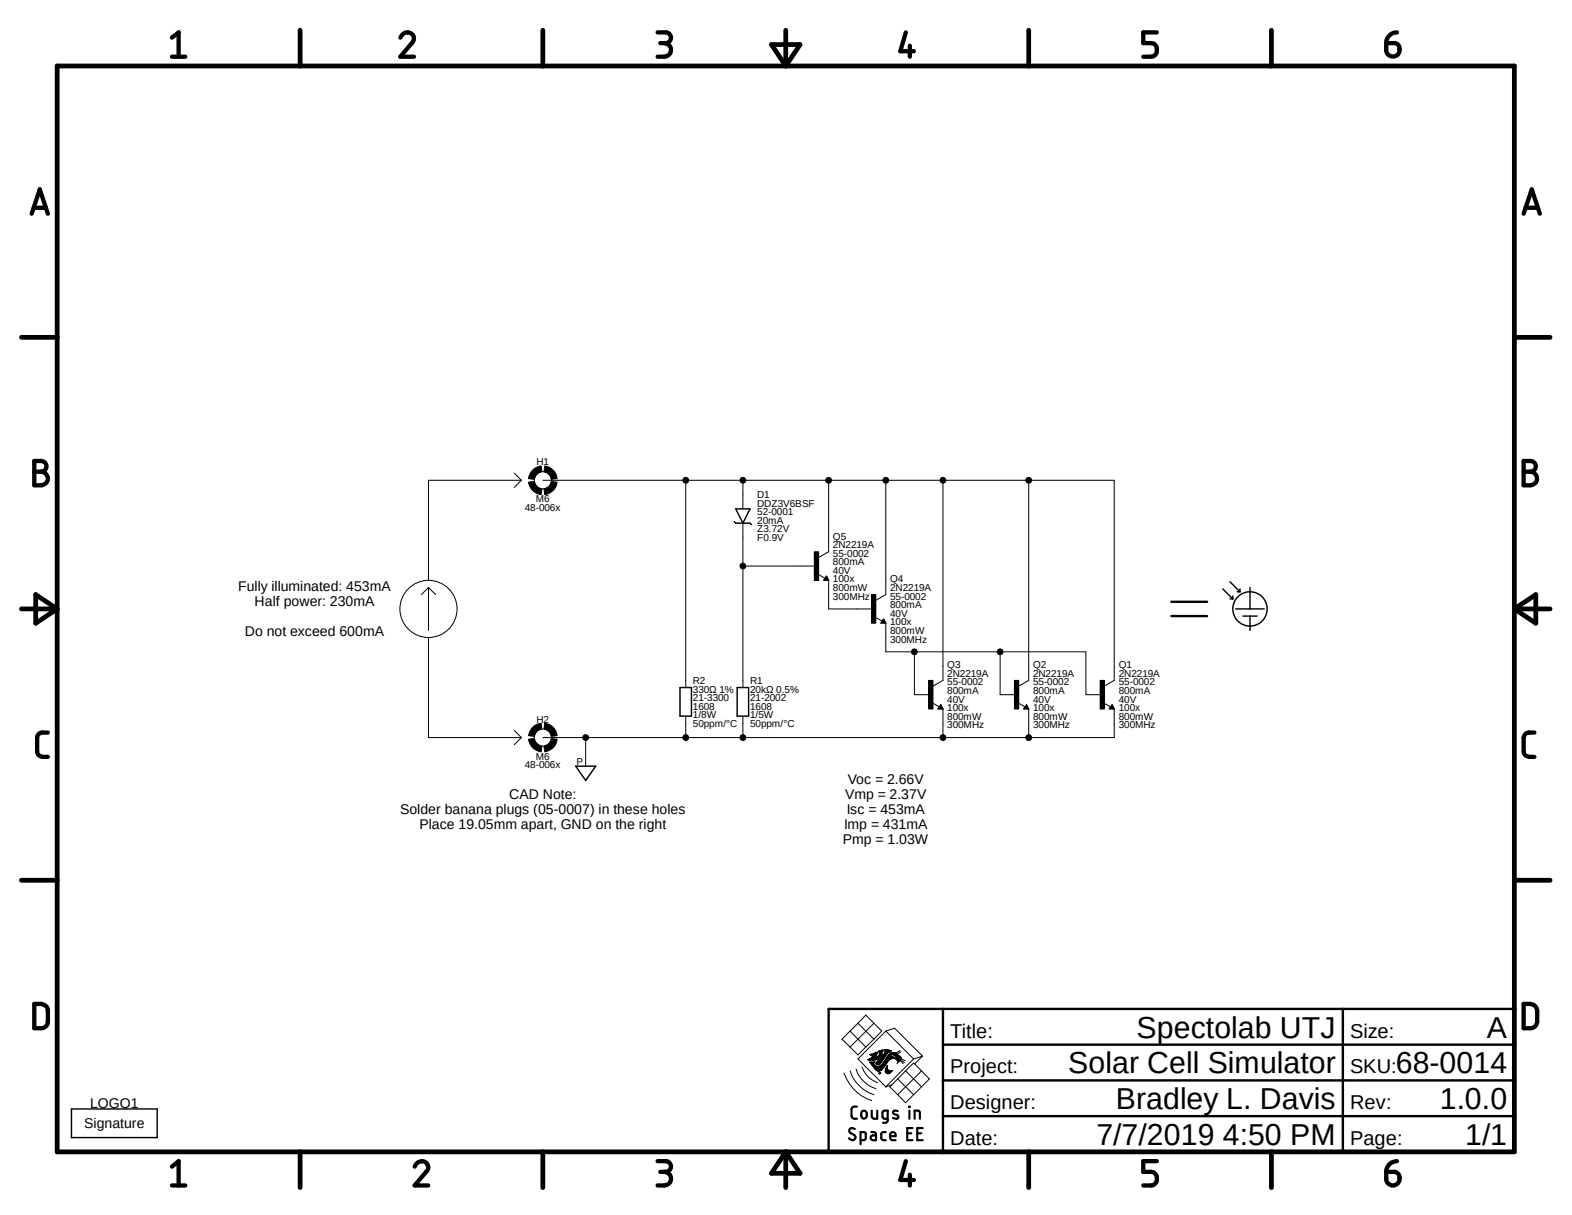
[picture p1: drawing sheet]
<svg xmlns="http://www.w3.org/2000/svg" width="279mm" height="216mm" viewBox="0 0 279 216" stroke-linecap="round" stroke-linejoin="round" font-family="sans-serif">
<path d="M3.4 3.1l272.6 209.7M276 3.1l-272.6 209.7" fill="none" stroke="#fff" stroke-width=".18"/>
<g fill="none" stroke="#000" stroke-width=".18">
<path d="M91.4 84.1l1.3 1.2M92.7 85.3h-16.5v17.8M92.7 85.3l-1.3 1.3M93.9 85.7l1.1-.1a1.57 1.57 0 0 0 1.3 1.3l-.1 1a2.56 2.56 0 0 1-2.3-2.2zM94.5 83.7a2.35 2.35 0 0 1 1.7-.9l.1 1a1.56 1.56 0 0 0-1.3 1.4l-1.1-.2 .3-.8zM96.5 85.3h101.5v35.6l-1.7 1M96.7 86.9a1.47 1.47 0 0 0 1.3-1.3l1 .1a2.45 2.45 0 0 1-2.2 2.2zM96.8 82.8a2.57 2.57 0 0 1 2.2 2.2l-1 .2a1.46 1.46 0 0 0-1.3-1.4zM121.9 85.3v36.9M132 85.3v5.1M132 93v29.2M144.7 98h.8v5.1h-.8z"/>
<path d="M147.3 85.3v12.7l-1.8 1.1M157.4 85.3v20.4l-1.7 1M167.6 85.3v35.6l-1.8 1M182.8 85.3v35.6l-1.7 1M76.2 113.3v17.8h16.5M76.2 104.4v7.6M76.2 104.4l-1.3 1.3M76.2 104.4l1.2 1.3M132 100.6h12.7M145.5 102.1l1.8 1M146.4 103h.8M146.5 103h.7"/>
<path d="M146.6 102.9h.6M146.6 102.8h.5M146.7 102.7h.4M146.7 102.6h.3M146.8 102.5h.2M146.9 102.4h.1M146.9 102.4l.4 .7h-.9zM147.3 103.1v5.1h7.6M154.9 105.7h.8v5h-.8zM155.7 109.7l1.7 1M156.6 110.7h.8M156.6 110.6h.8"/>
<path d="M156.7 110.5h.6M156.8 110.4h.5M156.8 110.3h.4M156.9 110.2h.3M156.9 110.2h.2M157 110.1h.1M157.1 110l.3 .7h-.9zM157.4 110.7v5.1h35.6v7.6h2.5M162.5 115.8v7.6h2.6M177.8 115.8v7.6h2.5M91.4 129.8l1.3 1.3M92.7 131.1l-1.3 1.2"/>
<path d="M93.9 131.4l1.1-.2a1.68 1.68 0 0 0 1.3 1.4l-.1 1a2.55 2.55 0 0 1-2.3-2.2zM94.9 129l.5-.3 .8-.2 .1 1a1.57 1.57 0 0 0-1.3 1.4l-1.1-.2a2.86 2.86 0 0 1 1-1.7zM96.8 128.5a2.45 2.45 0 0 1 2.2 2.2l-1 .2a1.47 1.47 0 0 0-1.3-1.4zM98 131.2l1 .2a2.44 2.44 0 0 1-2.2 2.2l-.1-1a1.57 1.57 0 0 0 1.3-1.4zM104.1 131.1v5M121.9 127.3v3.8M132 127.3v3.8M165.1 120.9h.7v5.1h-.7zM165.8 125l1.8 1M166.7 125.9h.9M166.8 125.9h.8M166.8 125.8h.7"/>
<path d="M166.9 125.7h.5M166.9 125.6h.5M167 125.5h.3M167 125.4h.3M167.1 125.3h.2M167.2 125.3h.1M167.2 125.2l.4 .8h-.9zM167.6 126v5.1M180.3 120.9h.8v5.1h-.8zM181.1 125l1.7 1M181.9 125.9h.9M182 125.9h.8"/>
<path d="M182.1 125.8h.6M182.1 125.7h.6M182.2 125.6h.4M182.2 125.5h.4M182.3 125.4h.2M182.4 125.3h.1M182.5 125.2l.3 .8h-.9zM182.8 126v5.1M195.5 120.9h.8v5.1h-.8zM196.3 125l1.7 1M197.2 125.9h.8M197.3 125.8h.7"/>
<path d="M197.4 125.7h.5M197.4 125.6h.5M197.5 125.5h.3M197.5 125.4h.3M197.6 125.3h.1M197.7 125.2l.3 .8h-.9zM197.7 125.3h.1M198 126v5.1h-101.5M150 190.7a7.9 7.9 0 0 0 4.9 4.9M151.1 190.3a6.6 6.6 0 0 0 4.2 4.2M151.1 186.1l1.4 1.4 1.4-1.4M151.1 183.2l2.8 2.9"/>
<path d="M152.1 189.9a5.5 5.5 0 0 0 3.6 3.6M152.5 181.8l1.4-1.4 2.8 2.8-1.4 1.5M152.5 181.8l-2.9 2.9 1.5 1.4M152.5 181.8l2.8 2.9M153.2 189.6a4.4 4.4 0 0 0 2.8 2.8M154.3 188.3h1.6M154.3 188.3h1.3M154.5 188.2l-.3 .1 .7 .1 1.3-.3-.3 .6M154.5 188.2h2.6M154.6 188.8h.8M154.6 187.4h1.1M154.6 188.8h.7"/>
<path d="M154.7 188.1h2.4M154.7 188.9h.5M154.7 187.5h1M154.7 188.9l.7 1M154.8 189h.5M154.8 188h2.4M154.9 189.1h.4M154.9 187.6h.8M154.9 187.3h.9M154.9 189.2h.5M154.9 187.9l-.4 .3M154.9 187.9h2.3"/>
<path d="M155 187.8h.6M155 189.3h.5M155.1 189.4h.5M155.1 187.7h.6M155.2 189.6h2M155.2 187.2h.7M155.2 188.9l.1 .2M155.3 189.7h1.8M155.3 184.7l-1.4 1.4M155.3 181.8l-4.2 4.3M155.3 189.1l.5 .4M155.4 189.8h1.6"/>
<path d="M155.4 189.9h1.5M155.4 189.9l.2 .2M155.5 188.7h.1M155.5 187.1h.4M155.5 190h1.3M155.5 188.7h-1l.2 .2M155.5 188.7l-.3 .2M155.6 190.1a.7 .7 0 0 0 .9 .1M155.6 190.1h1.2M155.7 190.2h1M155.7 189h.7M155.7 188.9h.8"/>
<path d="M155.7 187h.2M155.8 188.8h.7M155.8 190.2h.7M155.8 189.1h.5M155.8 187.8h1.5M155.9 188.8h.7M155.9 186.9h.1M155.9 186.9l-.3 1 .6-.3M155.9 186.9l-1.3 .5 .6 .3-.3 .2M155.9 188.7h.8M156 188.6h.8M156 187.7h1.4"/>
<path d="M156 188.5h.8M156.1 188.4h.8M156.1 187.7h1.3M156.1 188.3h.8M156.2 188.3h.8M156.2 187.6h1.2M156.2 186.8l.1 .3h.1l-.1 .3M156.2 187.5h.5M156.2 186.9h.6M156.2 186.8h.7M156.3 190.8h.1M156.3 189.5h.9"/>
<path d="M156.3 187h.5M156.3 187.4l-.1 .2M156.3 187.4h.4M156.3 187.3h.4M156.3 187.2h.5M156.4 190.7l.1-.1-.2 .2M156.4 187.1h.4M156.4 189.4l-1.2 .1M156.4 189.4h.9M156.4 186.7l-.2 .1M156.4 186.7h.5M156.5 190.7h-.3l.2 .2"/>
<path d="M156.5 189.3h.9M156.7 189.2h.7M156.7 186.6h.3l-.1 .3h-.7M156.7 186.6l-.3 .1M156.7 186.6h.2M156.7 190.2h-.2M156.7 187.4l.1 .2 .1-.1M156.8 186.9l-.1 .5M156.8 189.1h.7M156.8 189h.7M156.8 190l-.1 .2M156.9 188.9h.7"/>
<path d="M156.9 187.5h.6M157 188.8h.6M157 187.4h.6M157.1 188.2l-.5 .6a.57 .57 0 0 1-.9 .2l.2-.3M157.1 188.8h.6M157.1 188.8l-.7 .6M157.1 188.7h.7M157.1 187.3h.5M157.1 189.7l-.3 .3M157.2 187.2l-.3 .3M157.2 188.6h.6M157.2 187.2h.5"/>
<path d="M157.2 188.5h.7M157.3 188.4h.7M157.3 187.8l-.2 .4M157.3 187.1h.5M157.3 186.8h1M157.3 186.7h1M157.3 186.6h.8M157.3 187h.6M157.4 190.3h1.1M157.4 190.4h1.1M157.4 190.2h.6M157.4 190.2h.5"/>
<path d="M157.4 188.3h.7M157.4 190.5h1M157.4 190.1h.4M157.4 190h.4M157.4 186.9h.8M157.4 188.3h.8M157.4 186.9h.6M157.4 183.2l5 5M157.4 183.2l-4.9 5 5 5M157.4 183.2l1.6-.5 5 5M157.4 190.6h.9M157.4 189.9h.3"/>
<path d="M157.4 188.2h.9M157.5 189.8h.2M157.5 188.1h1.1M157.5 188.1l-.4 .7M157.5 190.7h.7M157.5 189.7h.2M157.6 189.7h.1M157.6 188h1.4M157.6 189.6h.1M157.6 187.9h1.4M157.6 189.5h.1M157.6 187.8h1.2"/>
<path d="M157.7 190.8h.3M157.7 189.4v-.1l-.3 .8v.5M157.7 189.4v.3M157.7 189.7l.1 .3M157.7 189.4h.1M157.7 187.7h.4M157.8 190l.3 .3M157.8 187.7h.3M157.9 187.6h.3M157.9 187.5h.4M158 187.4h1.6M158.2 186.9l-.5 .3-.4 .6"/>
<path d="M158.2 186.9l.3-.2-1.2-.2v.3h.1l-.2 .4M158.2 190.3l.5-.1-.7 .6h-.3l-.3-.2M158.2 187.2h1.1M158.3 187.5l-.3 .2 .7 .1 .5 .4M158.3 187.1h.9M158.3 187.1a1.08 1.08 0 0 1 1.4 .4l.5 .4M158.3 187.1l-.8 1M158.3 187.5a.79 .79 0 0 1 1.1 .7h-.1l.2 .3M158.5 190.2h.1M158.8 187.5h.8M159 187.6h.8M159 188.1l.2 .1"/>
<path d="M159.1 187.7h.8M159.2 188.2h.1M159.2 188.1a1.53 1.53 0 0 0-1.8 1l-.3 .6M159.2 187.7h.8M159.3 187.8h.8M159.3 188.3h.8M159.3 187.9h.9M159.3 188h.8M159.4 188.3h.6M159.4 188.2h.7M159.4 188.1h.7M159.5 188.4h.5"/>
<path d="M159.5 188.8l-.1 .3M159.5 188.6h.3M159.5 188.5h.4M159.5 188.5l.1 .2M159.6 191.7l-1.4 1.4 1.4 1.4M159.6 191.7l2.8 2.8M159.6 188.8h.1M159.6 188.7h.1M159.6 188.7l-.1 .1M159.9 188.4l.6 .6M160 186.7l-.8 .5M160 188.4l-.4 .3"/>
<path d="M160.1 188.3l.6 .5M160.1 188.3l-.1 .1M160.1 188.1l.8 .4M160.1 186.9l-.7 .4h-1.3M160.2 187.9l-.1 .4M161 190.3l1.4-1.4 1.4 1.4M161 190.3l-1.4 1.4M161 190.3l2.8 2.8M162.4 188.2l-5 4.9 1.1-.3M163.8 190.3l1.4 1.4-4.2 4.3-1.4-1.5M163.8 190.3l-4.2 4.2M164 187.7l-1.6 .5"/>
<path d="M164 187.7l-1.4 1.4"/>
<circle cx="96.5" cy="85.3" r="1.53"/>
<circle cx="121.9" cy="85.3" r=".51"/>
<circle cx="132" cy="85.3" r=".51"/>
<circle cx="147.3" cy="85.3" r=".51"/>
<circle cx="157.4" cy="85.3" r=".51"/>
<circle cx="167.6" cy="85.3" r=".51"/>
<circle cx="182.8" cy="85.3" r=".51"/>
<circle cx="76.2" cy="108.2" r="5.1"/>
<circle cx="132" cy="100.6" r=".51"/>
<circle cx="162.5" cy="115.8" r=".51"/>
<circle cx="177.8" cy="115.8" r=".51"/>
<circle cx="96.5" cy="131.1" r="1.53"/>
<circle cx="104.1" cy="131.1" r=".51"/>
<circle cx="121.9" cy="131.1" r=".51"/>
<circle cx="132" cy="131.1" r=".51"/>
<circle cx="167.6" cy="131.1" r=".51"/>
<circle cx="182.8" cy="131.1" r=".51"/>
</g>
<path d="M208.2 109.5h6.3M208.2 106.9h6.3M167.6 179.3v25.4M238.7 179.3v25.4M269.2 179.3h-121.9v25.4M167.6 198.3h101.6M167.6 192h101.6M167.6 185.6h101.6" fill="none" stroke="#000" stroke-width=".42"/>
<g fill="none" stroke="#000" stroke-width=".25">
<path d="M130.5 92.7l.3 .3h2.5l.3 .2M130.8 90.4h2.5l-1.3 2.6zM217.3 104.6l1.8 1.8M218.6 106.4h.5M218.6 103.4l1.8 1.8M219.1 105.9v.5M219.6 108.2h5.1M219.9 105.2h.5M220.4 104.6v.6M220.9 109.5h2.5M222.2 104.4v3.8M222.2 109.5v2.5"/>
<path d="M102.3 136.1h3.6l-1.8 2.6zM120.9 122.2h2v5.1h-2zM131 122.2h2.1v5.1h-2.1zM12.7 197.1h15.2v5h-15.2z"/>
<circle cx="222.2" cy="108.2" r="3.1"/>
</g>
<g fill="none" stroke="#000" stroke-width=".85">
<path d="M10.2 11.7h259v193h-259zM53.3 5.4v6.3M96.5 5.4v6.3M137.1 7.9h5.1l-2.5 3.8zM139.7 5.4v6.3M182.8 5.4v6.3M226 5.4v6.3M3.8 59.9h6.4M269.2 59.9h6.3M3.8 108.2h6.4M6.3 105.7l3.9 2.5-3.9 2.5zM269.2 108.2h6.3"/>
<path d="M269.2 108.2l3.8-2.5v5zM3.8 156.4h6.4M269.2 156.4h6.3M53.3 204.7v6.3M96.5 204.7v6.3M139.7 204.7v6.3M139.7 204.7l2.5 3.8h-5.1zM182.8 204.7v6.3M226 204.7v6.3"/>
</g>
<g fill="none" stroke="#000" stroke-width=".76">
<path d="M30.6 6.7l1.1-.9v4.3M30.6 10.1h2.3M71.2 6.7a1.19 1.19 0 0 1 1.5-.9 1.19 1.19 0 0 1 .7 1.6l-2.2 2.7h2.4M116.9 5.8h1.4a.95 .95 0 0 1 1 .9 .95 .95 0 0 1-1 1h-1M118.1 7.7a1.21 1.21 0 0 1 1.2 1.2 1.21 1.21 0 0 1-1.2 1.2h-1.2M161 5.8l-1 3.3h2.4M161.7 8.1v2M205.6 5.8h-2.4v1.9h1.4a1.23 1.23 0 0 1 1 1.2 1.23 1.23 0 0 1-1 1.2h-1.4M246.4 7.7h1.4a1.21 1.21 0 0 1 .9 1.4 1.21 1.21 0 0 1-1.3 .9 1.09 1.09 0 0 1-1-1.2zM248.3 5.8a1.88 1.88 0 0 0-1.9 1.9M5.6 38l1.5-4.3 1.4 4.3M6 36.9h2.2"/>
<path d="M270.8 38l1.4-4.3 1.5 4.3M271.1 36.9h2.2M6.1 81.9h1.2a.95 .95 0 0 1 1 1 .95 .95 0 0 1-1 .9 1.21 1.21 0 0 1 1.2 1.2 1.21 1.21 0 0 1-1.2 1.2h-1.2zM6.1 83.8h1.2M270.8 81.9h1.2a.95 .95 0 0 1 1 1 .95 .95 0 0 1-1 .9 1.21 1.21 0 0 1 1.2 1.2 1.21 1.21 0 0 1-1.2 1.2h-1.2zM270.8 83.8h1.2M8.5 130.2h-1a.87 .87 0 0 0-.9 .9v2.4a.97 .97 0 0 0 .9 1h1M272.7 130.2h-.9a.94 .94 0 0 0-1 .9v2.4a.97 .97 0 0 0 1 1h.9M6.1 178.4a2.22 2.22 0 0 1 2.2 .5l.2 .7v1.9a1.13 1.13 0 0 1-1.2 1.2h-1.2zM270.8 178.4a2.07 2.07 0 0 1 2.2 .5l.2 .7v1.9a1.21 1.21 0 0 1-1.2 1.2h-1.2zM30.6 207.3l1.1-1v4.4M30.6 210.7h2.3"/>
<path d="M73.7 207.3a1.2 1.2 0 0 1 1.4-1 1.2 1.2 0 0 1 1 1.4l-2.4 3h2.4M116.9 206.3h1.4a.95 .95 0 0 1 1 1 .95 .95 0 0 1-1 .9h-1M118.1 208.2a1.21 1.21 0 0 1 1.2 1.2 1.21 1.21 0 0 1-1.2 1.3h-1.2M161 206.3l-1 3.4h2.4M161.7 208.7v2M205.6 206.3h-2.4v1.9h1.4a1.23 1.23 0 0 1 1 1.2 1.23 1.23 0 0 1-1 1.3h-1.4M246.4 208.2h1.4a1.2 1.2 0 0 1 1 1.4 1.2 1.2 0 0 1-1.3 1 1.2 1.2 0 0 1-1.1-1.1zM248.3 206.3a1.88 1.88 0 0 0-1.9 1.9"/>
</g>
<g fill="none" stroke="#000" stroke-width=".38">
<path d="M152.3 196.6l-.7 .1-.3 .4 .1 1.4 .4 .3h.5M153.2 197.6a.49 .49 0 0 1 .5-.2 .49 .49 0 0 1 .4 .4v.5a.49 .49 0 0 1-.5 .5 .49 .49 0 0 1-.5-.5zM154.9 197.4v1l.4 .4h.6v-1.4M157.8 198.8h-.6l-.3-.2-.1-.9 .2-.3h.8v1.7l-.4 .4h-.5M159.6 197.4a.61 .61 0 0 0-.9 .2l.2 .4 .6 .2 .2 .3a.63 .63 0 0 1-1 .2M161.6 196.6l.1 .1zM161.6 197.4v1.4M162.6 198.8v-1.4h.6l.2 .1 .1 1.3M151.9 200.6a.6 .6 0 0 0-1 .3l.3 .4 .6 .4a.51 .51 0 0 1 .2 .7 .51 .51 0 0 1-.7 .2l-.4-.3M153 202.6h.5l.3-.2 .1-.9-.2-.3h-.7v2.1M154.9 201.2h.6l.2 .3v1.1h-.5a.42 .42 0 0 1-.5-.4 .42 .42 0 0 1 .5-.4h.5M157.4 201.2h-.6l-.2 .3 .1 .9 .3 .2h.4"/>
<path d="M158.2 201.9h1a.51 .51 0 0 0-.4-.7 .51 .51 0 0 0-.6 .4l.1 .8 .3 .2h.6M161.2 201.4h.8M162.2 200.4h-1v2.2h1M163 201.4h.7M164 200.4h-1v2.2h1"/>
</g>
<g fill="#000">
<path d="M93.9 85.7l1.1-.1a1.57 1.57 0 0 0 1.3 1.3l-.1 1a2.56 2.56 0 0 1-2.3-2.2z" fill-rule="evenodd"/>
<path d="M94.5 83.7a2.35 2.35 0 0 1 1.7-.9l.1 1a1.56 1.56 0 0 0-1.3 1.4l-1.1-.2 .3-.8z" fill-rule="evenodd"/>
<path d="M96.7 86.9a1.47 1.47 0 0 0 1.3-1.3l1 .1a2.45 2.45 0 0 1-2.2 2.2z" fill-rule="evenodd"/>
<path d="M96.8 82.8a2.57 2.57 0 0 1 2.2 2.2l-1 .2a1.46 1.46 0 0 0-1.3-1.4z" fill-rule="evenodd"/>
<path d="M144.7 98h.8v5.1h-.8z" fill-rule="evenodd"/>
<path d="M154.9 105.7h.8v5h-.8z" fill-rule="evenodd"/>
<path d="M93.9 131.4l1.1-.2a1.68 1.68 0 0 0 1.3 1.4l-.1 1a2.55 2.55 0 0 1-2.3-2.2z" fill-rule="evenodd"/>
<path d="M94.9 129l.5-.3 .8-.2 .1 1a1.57 1.57 0 0 0-1.3 1.4l-1.1-.2a2.86 2.86 0 0 1 1-1.7z" fill-rule="evenodd"/>
<path d="M98 131.2l1 .2a2.44 2.44 0 0 1-2.2 2.2l-.1-1a1.57 1.57 0 0 0 1.3-1.4z" fill-rule="evenodd"/>
<path d="M96.8 128.5a2.45 2.45 0 0 1 2.2 2.2l-1 .2a1.47 1.47 0 0 0-1.3-1.4z" fill-rule="evenodd"/>
<path d="M165.1 120.9h.7v5.1h-.7z" fill-rule="evenodd"/>
<path d="M180.3 120.9h.8v5.1h-.8z" fill-rule="evenodd"/>
<path d="M195.5 120.9h.8v5.1h-.8z" fill-rule="evenodd"/>
<circle cx="121.9" cy="85.3" r=".51"/>
<circle cx="132" cy="85.3" r=".51"/>
<circle cx="147.3" cy="85.3" r=".51"/>
<circle cx="157.4" cy="85.3" r=".51"/>
<circle cx="167.6" cy="85.3" r=".51"/>
<circle cx="182.8" cy="85.3" r=".51"/>
<circle cx="132" cy="100.6" r=".51"/>
<circle cx="162.5" cy="115.8" r=".51"/>
<circle cx="177.8" cy="115.8" r=".51"/>
<circle cx="104.1" cy="131.1" r=".51"/>
<circle cx="121.9" cy="131.1" r=".51"/>
<circle cx="132" cy="131.1" r=".51"/>
<circle cx="167.6" cy="131.1" r=".51"/>
<circle cx="182.8" cy="131.1" r=".51"/>
</g>
<g font-size="5.4">
<text x="202" y="184.4">Spectolab UTJ</text>
<text x="264.3" y="184.4">A</text>
<text x="189.9" y="190.7">Solar Cell Simulator</text>
<text x="248.1" y="190.7">68-0014</text>
<text x="198.3" y="197.1">Bradley L. Davis</text>
<text x="255.9" y="197.1">1.0.0</text>
<text x="194.9" y="203.4">7/7/2019 4:50 PM</text>
<text x="260.4" y="203.4">1/1</text>
</g>
<g font-size="3.6">
<text x="168.9" y="184.4">Title:</text>
<text x="239.9" y="184.4">Size:</text>
<text x="168.9" y="190.7">Project:</text>
<text x="240" y="190.7">SKU:</text>
<text x="168.9" y="197.1">Designer:</text>
<text x="239.9" y="197.1">Rev:</text>
<text x="168.9" y="203.4">Date:</text>
<text x="239.9" y="203.4">Page:</text>
</g>
<g font-size="2.5">
<text x="42.3" y="105.1">Fully illuminated: 453mA</text>
<text x="45.3" y="107.7">Half power: 230mA</text>
<text x="43.5" y="113.1">Do not exceed 600mA</text>
<text x="90.5" y="142">CAD Note:</text>
<text x="150.2" y="142">Vmp = 2.37V</text>
<text x="150.7" y="139.3">Voc = 2.66V</text>
<text x="71.1" y="144.7">Solder banana plugs (05-0007) in these holes</text>
<text x="74.6" y="147.3">Place 19.05mm apart, GND on the right</text>
<text x="149.8" y="150">Pmp = 1.03W</text>
<text x="150" y="147.3">Imp = 431mA</text>
<text x="150.5" y="144.7">Isc = 453mA</text>
<text x="16" y="196.8">LOGO1</text>
<text x="15" y="200.5">Signature</text>
</g>
<g font-size="1.8">
<text x="95.3" y="82.7">H1</text>
<text x="95.3" y="89.3">M6</text>
<text x="134.6" y="88.5">D1</text>
<text x="93.3" y="90.8">48-006x</text>
<text x="134.6" y="90">DDZ3V6BSF</text>
<text x="134.6" y="91.6">52-0001</text>
<text x="134.6" y="93.1">20mA</text>
<text x="134.6" y="94.6">Z3.72V</text>
<text x="148" y="95.9">Q5</text>
<text x="134.6" y="96.1">F0.9V</text>
<text x="148" y="98.9">55-0002</text>
<text x="148" y="100.5">800mA</text>
<text x="148" y="102">40V</text>
<text x="148" y="97.4">2N2219A</text>
<text x="148" y="103.5">100x</text>
<text x="148" y="105">800mW</text>
<text x="148" y="106.6">300MHz</text>
<text x="158.2" y="106.6">55-0002</text>
<text x="158.2" y="105">2N2219A</text>
<text x="158.2" y="103.5">Q4</text>
<text x="158.2" y="108.1">800mA</text>
<text x="158.2" y="109.6">40V</text>
<text x="158.2" y="111.1">100x</text>
<text x="158.2" y="112.6">800mW</text>
<text x="158.2" y="114.2">300MHz</text>
<text x="168.4" y="118.7">Q3</text>
<text x="183.6" y="118.7">Q2</text>
<text x="198.8" y="118.7">Q1</text>
<text x="123.1" y="124.6">21-3300</text>
<text x="123.1" y="123.1">330Ω 1%</text>
<text x="123.1" y="121.5">R2</text>
<text x="133.3" y="124.6">21-2002</text>
<text x="133.3" y="123.1">20kΩ 0.5%</text>
<text x="133.3" y="121.5">R1</text>
<text x="168.4" y="121.8">55-0002</text>
<text x="168.4" y="123.3">800mA</text>
<text x="168.4" y="124.8">40V</text>
<text x="168.4" y="120.3">2N2219A</text>
<text x="183.6" y="121.8">55-0002</text>
<text x="183.6" y="123.3">800mA</text>
<text x="183.6" y="124.8">40V</text>
<text x="183.6" y="120.3">2N2219A</text>
<text x="198.8" y="121.8">55-0002</text>
<text x="198.8" y="123.3">800mA</text>
<text x="198.8" y="124.8">40V</text>
<text x="198.8" y="120.3">2N2219A</text>
<text x="95.3" y="128.4">H2</text>
<text x="123.1" y="126.1">1608</text>
<text x="123.1" y="127.6">1/8W</text>
<text x="123.1" y="129.2">50ppm/°C</text>
<text x="133.3" y="126.1">1608</text>
<text x="133.3" y="127.6">1/5W</text>
<text x="133.3" y="129.2">50ppm/°C</text>
<text x="168.4" y="126.4">100x</text>
<text x="168.4" y="127.9">800mW</text>
<text x="168.4" y="129.4">300MHz</text>
<text x="183.6" y="126.4">100x</text>
<text x="183.6" y="127.9">800mW</text>
<text x="183.6" y="129.4">300MHz</text>
<text x="198.8" y="126.4">100x</text>
<text x="198.8" y="127.9">800mW</text>
<text x="198.8" y="129.4">300MHz</text>
<text x="93.3" y="136.5">48-006x</text>
<text x="95.3" y="135">M6</text>
<text x="102.5" y="135.9">P</text>
</g>
</svg>
